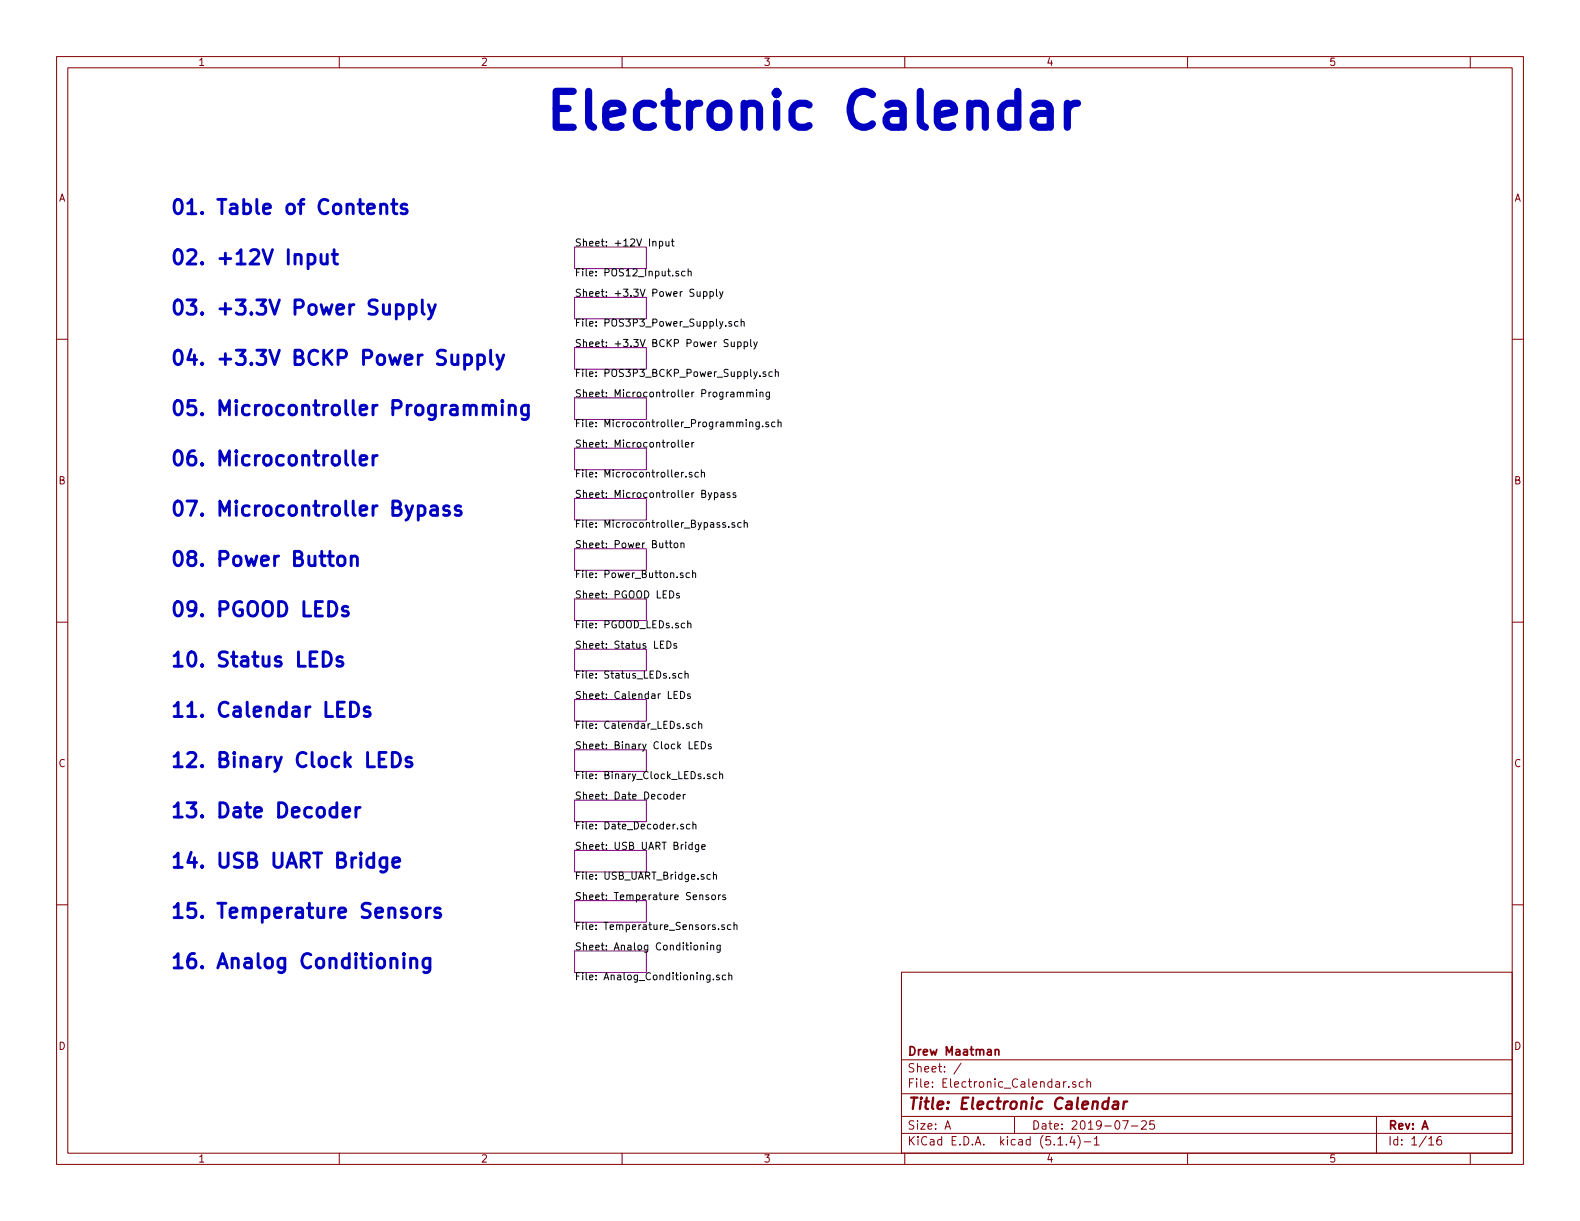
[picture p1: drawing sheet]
<svg xmlns="http://www.w3.org/2000/svg" width="279mm" height="216mm" viewBox="0 0 279 216" stroke-linecap="round" stroke-linejoin="round" font-family="sans-serif">
<g fill="none" stroke="#840000" stroke-width=".18">
<path d="M10 10h259.4v195.9h-259.4zM12 12h255.4v191.9h-255.4zM60 10v2M110 10v2M160 10v2M210 10v2M260 10v2M10 60h2M267.4 60h2M10 110h2M267.4 110h2M10 160h2"/>
<path d="M267.4 160h2M159.4 171.9h108v32h-108zM159.4 197.4h108M159.4 193.4h108M159.4 187.4h108M167.1 199.7l.5-1.5 .5 1.5M167.2 199.2h.8M170 188l-1.3 1.9M179.4 197.4v3M188.5 191.3h-.3l-.1 .2M189 192.1v.2M190.2 191.3h-.3l-.2 .2v.2l.5 .1v.4h-.5"/>
<path d="M191.6 191.3h-.4l-.3 .2v.6l.3 .2 .4-.1M192.2 191.4l.2-.1h.4l.1 1M192.2 190.8v1.5M198.5 198.2h1l-.6 1.5M200.1 199.1h1.1M201.9 198.3l.2-.1h.3l.3 .1v.3v.2l-.9 .9h.9M204.1 198.2h-.7l-.1 .7 .2-.1h.5l.2 .2-.1 .5-.2 .2-.6-.2M243.4 197.4v6.5M60 203.9v2M110 203.9v2M159.4 200.4h108M160 203.9v2"/>
<path d="M187.1 202.5h.8M188.6 202.3v.2M189.6 200.9l-.4 1.1h.9M189.9 201.5v1M190.6 200.8a1.71 1.71 0 0 1 0 2.2M191.7 201.9h1.2M193.5 201.4l.4-.4v1.5M193.5 202.5h.9M210 203.9v2M252.7 201.4l.4-.4v1.5M252.7 202.5h.8M254.8 201a.62 .62 0 0 0-.7 .6l.1 .7 .2 .2 .5-.2v-.5l-.1-.2-.4-.1-.3 .3"/>
<path d="M260 203.9v2"/>
</g>
<path d="M196 194.8a.68 .68 0 0 0-1 .3v.8l.2 .2 .6-.1M196.1 194.1l-.3 2M196.9 194.8h.8l-.1 1.3M197.7 195.2l-.6 .1a.4 .4 0 0 0-.4 .4 .4 .4 0 0 0 .3 .4l.7-.1M198.8 194.8l-.2 1.3M199.3 194.8a.5 .5 0 0 0-.6 .3" fill="none" stroke="#840000" stroke-width=".41"/>
<path d="M176 185.7l.2-.1h.4v1M176 185.6v1" fill="none" stroke="#840000" stroke-width=".3"/>
<g fill="none" stroke="#840084" stroke-width=".18">
<path d="M101.6 52.6h12.7v3.8h-12.7zM101.6 43.7h12.7v3.8h-12.7zM101.6 79.2h12.7v3.9h-12.7zM101.6 70.4h12.7v3.8h-12.7zM101.6 61.5h12.7v3.8h-12.7zM101.6 97h12.7v3.8h-12.7zM101.6 88.1h12.7v3.8h-12.7zM101.6 114.8h12.7v3.8h-12.7zM101.6 105.9h12.7v3.8h-12.7zM101.6 132.6h12.7v3.8h-12.7zM101.6 123.7h12.7v3.8h-12.7zM101.6 159.3h12.7v3.8h-12.7z"/>
<path d="M101.6 150.4h12.7v3.8h-12.7zM101.6 141.5h12.7v3.8h-12.7zM101.6 168.1h12.7v3.9h-12.7z"/>
</g>
<g fill="none" stroke="#000" stroke-width=".18">
<path d="M116.6 42.7h.4l.2 .2-.1 .6h-.5M116.6 42.7v1.2M117.8 42.7v.8h.3l.2-.1M118.3 42.7v.8M118.7 42.7h.5M118.9 42.2v1.1l.3 .2M120 48h-.3l-.2 .1 .1 .2 .4 .1v.3h-.5M121.1 48h-.3l-.3 .2 .1 .5h.5M121.7 48.1l.2-.1h.3v.8M121.7 47.5v1.3M124.4 51.6h.4l.2 .2-.1 .5h-.5M124.4 51.6v1.2"/>
<path d="M125.6 51.6h.3l.3 .2-.2 .5h-.4M125.6 51.6v1.2M126.7 51.1v1.1l.2 .2M127.3 51.6l.3 .8M127.8 51.6l-.4 1.1-.1 .1M129.4 56.9l-.3-.1-.2 .2v.2l.5 .1v.3h-.5M130.5 56.9l-.4-.1-.2 .3 .1 .5h.5M131.1 57l.1-.2 .3 .1 .1 .8M131.1 56.4v1.3M119.9 77.8v1.1l.2 .2M120.6 77.8v1.1l.2 .2M121.2 78.6l.6-.1-.1-.2-.3-.1-.2 .2 .1 .6h.4"/>
<path d="M122.4 78.2v.9M122.7 78.2l-.3 .3M129.3 60.5l.1 .7 .3 .1 .1-.1M129.8 60.5v.8M130.4 69.5l.2-.2 .3 .1v.8M130.5 60.5h.3l.3 .2-.2 .5h-.4M130.5 60.5v1.2M130.9 69.5l.2-.2 .3 .1 .1 .8M131.6 60.5h.4l.2 .2-.1 .5h-.5M131.6 60.5v1.2M132.1 69.5l.2-.2 .3 .1v.8M132.1 69.3v.9"/>
<path d="M132.6 74.8l.1-.2 .3 .1 .1 .8M132.6 74.6v.9M132.6 69.5l.2-.2 .3 .1 .1 .8M132.7 60v1.1l.2 .2M133.3 60.5l.3 .8M133.8 68.9v.1M133.8 69.3v.9M133.9 60.5l-.4 1.1-.2 .1M134.3 74.6v1l-.3 .3-.3-.1M134.3 74.7l-.4-.1-.2 .3 .1 .5h.5M134.4 69.5l.2-.2 .3 .1v.8M134.4 66.4v.2"/>
<path d="M134.4 69.3v.9M134.9 75.3v.2M135.4 65.8l-.3-.1-.2 .2 .1 .2 .4 .1v.3h-.5M135.9 74.7l-.3-.1-.2 .2 .1 .2 .4 .1v.3h-.5M136.1 69.3l-.1 1.2-.2 .1-.3-.1M136.1 69.4l-.4-.1-.2 .3 .1 .5h.5M136.6 65.8l-.4-.1-.2 .3 .1 .5h.5M137 74.7l-.3-.1-.3 .3 .2 .5h.4M137.1 65.9l.2-.2 .3 .1v.8M137.1 65.3v1.3M137.6 74.8l.2-.2 .3 .1v.8M137.6 74.2v1.3"/>
<path d="M118.4 96h.4M118.5 95.6v1.1l.3 .2M119.3 96.1l.2-.1 .3 .1 .1 .5-.2 .2-.2 .1-.2-.2zM120.4 96.1l.2-.1 .3 .1 .1 .8M120.4 96v.9M120.9 83.5l-.4 .2M121.3 84.2v.2M122.4 83.6l-.4-.1-.1 .2v.2l.5 .1v.3h-.5M123.5 83.6l-.4-.1-.2 .2 .1 .6h.5M124 83.6l.2-.1 .3 .1 .1 .8M124 83.1v1.3M125.9 87.1l-.5 1.2-.2 .1"/>
<path d="M126.3 87.2l.4-.1 .2 .3-.1 .5h-.5M126.3 87.1v1.3M127.5 87.2h.5v.8M128 87.4l-.4 .1-.2 .2 .1 .2h.5M128.3 92.5l-.3-.1-.2 .2v.2l.5 .1v.3h-.5M128.9 93.1v.1M129.1 87.2l-.3-.1-.2 .2v.2l.5 .1v.3h-.5M129.9 92.5l-.3-.1-.2 .2 .1 .2 .4 .1v.3h-.5M130.1 87.2l-.3-.1-.2 .2 .1 .2 .4 .1v.3h-.5M131.1 92.5l-.4-.1-.2 .2 .1 .6h.5M131.6 92.5l.2-.1 .3 .1 .1 .7M131.6 92v1.2"/>
<path d="M117.9 113.4a.64 .64 0 0 1 .8 .6 .64 .64 0 0 1-.8 .6zM119.5 119.1h-.3l-.3 .2 .1 .1 .5 .2v.3h-.6M119.6 113.8h-.3l-.1 .2v.1l.4 .2v.3h-.4M120.1 105l-.3-.1-.2 .2 .1 .2 .4 .1v.3h-.5M120.6 119.1h-.4l-.2 .2 .1 .6h.5M120.8 101.3h-.3l-.2 .2v.2l.5 .1v.3h-.5M121.1 110.2h-.4l-.2 .2 .1 .6h.5M121.1 119.2l.2-.1h.3l.1 .8M121.1 118.6v1.3M121.6 110.3l.2-.1h.3l.1 .8M121.6 109.8v1.2M121.9 101.3h-.3l-.3 .2 .1 .6h.5"/>
<path d="M122.5 101.4l.2-.1h.3v.8M122.5 100.9v1.2M119.8 122.3h-.6v1.2h.6M120.3 122.3a.64 .64 0 0 1 .8 .6 .64 .64 0 0 1-.8 .6zM121.9 128h-.3l-.2 .1v.2l.5 .1v.4h-.5M122 122.7h-.3l-.1 .2v.1l.4 .2v.3h-.4M122.9 131.7h.4M123 128h-.3l-.3 .2 .1 .6h.5M123.5 131.1h-.6v1.3h.6M123.5 128.1l.2-.1h.3l.1 .8M123.5 127.5v1.3M124 131.1a.64 .64 0 0 1 .8 .7 .64 .64 0 0 1-.8 .6z"/>
<path d="M125.6 136.9h-.4l-.1 .1v.2l.5 .1v.3h-.5M125.7 131.6h-.3l-.2 .1 .1 .2 .4 .2v.3h-.5M126.7 136.9h-.4l-.2 .2 .1 .5h.5M127.3 137l.1-.1h.3l.1 .8M127.3 136.4v1.3M119.2 140.5h-.4l-.3 .2 .2 .5h.5M119.2 140v1.3M119.7 140.9l.6-.1-.1-.3h-.3l-.2 .1v.6h.5M120.8 145.8l-.3-.1-.2 .2 .1 .2 .4 .1v.3h-.5M120.8 140.5v.8M121.2 140.5l-.4 .2M122 145.8l-.4-.1-.2 .3 .1 .5h.5"/>
<path d="M122.4 149.4h-.4l-.2 .2 .1 .5h.5M122.4 148.9v1.3M122.5 145.9l.2-.2 .3 .1 .1 .8M122.5 145.3v1.3M123.5 149.4v1.1l-.2 .1-.3-.1M123.5 149.4h-.3l-.2 .2 .1 .5h.4M124.1 149.8l.6-.1-.1-.3h-.3l-.2 .1 .1 .6h.4M125.3 158.3l-.3-.1-.2 .2 .1 .2 .4 .1v.3h-.5M125.6 154.7l-.4-.1-.2 .3 .1 .5h.5M125.9 158.4l.2-.2 .4 .2v.5l-.1 .1-.3 .1-.2-.1zM126.2 154.8l.1-.2 .3 .1 .1 .8M126.2 154.2v1.3"/>
<path d="M127.1 158.2v.9M127.4 158.2l-.2 .1-.1 .2M128.3 158.3l-.3-.1-.2 .2v.2l.5 .1v.3h-.5M123.9 167.3l.2-.2 .3 .1 .1 .8M123.9 167.1v.9M125.1 166.7v.1M125.1 167.1v.9M125.6 172.4l-.1 1.2-.2 .1-.3-.1M125.6 172.5l-.4-.1-.3 .2 .2 .6h.5M125.7 167.3l.2-.2 .3 .1v.8M125.7 167.1v.9M126.2 173.1v.2"/>
<path d="M127.1 164.2v.2M127.2 172.5l-.3-.1-.2 .2 .1 .2 .4 .1v.3h-.5M127.4 167.1l-.1 1.2-.2 .1-.3-.1M127.4 167.2l-.4-.1-.2 .3 .1 .5h.5M128.1 163.6l-.3-.1-.2 .2 .1 .2 .4 .1v.3h-.5M128.3 172.5l-.3-.1-.3 .2 .1 .6h.5M128.9 172.5l.2-.1 .3 .1v.8M128.9 172v1.3M129.2 163.6l-.3-.1-.3 .3 .2 .5h.4M129.8 163.7l.2-.2 .3 .1v.8M129.8 163.1v1.3"/>
</g>
<path d="M183 18.6l.6-.3h1.2l.6 .3 .3 .6v3.3M185.7 19.8l-.6 .3h-1.5a1.26 1.26 0 0 0-.9 1.2 1.26 1.26 0 0 0 .9 1.2h1.5l.6-.3M188.7 18.3v4.2M190.6 18.3a1.63 1.63 0 0 0-1.9 1.2" fill="none" stroke="#0000c2" stroke-width="1.3"/>
<g fill="none" stroke="#0000c2" stroke-width=".51">
<path d="M67.3 36.3a.63 .63 0 0 1 1.1 .1v1.4M67.3 36.1v1.7M69.2 36.1h1M69.6 35.3v2.1l.1 .3 .5 .1M71.9 36.2a.62 .62 0 0 0-1 .2l.1 .4 .9 .3 .1 .2-.1 .4-.2 .1-.8-.1M54.5 45.1l.7-.1 .5 .5v.7l-.3 .4-.2 .1-.7-.1M56.8 45v1.3l.1 .3a.66 .66 0 0 0 1-.2M57.9 45v1.7M58.7 45h1M59.1 44.1v2.2l.1 .3 .5 .1M70.1 54l.7-.1 .5 .5v.7l-.3 .3-.2 .2-.7-.2M72.4 54l.7-.1 .3 .1 .2 .4v.7l-.2 .3-.3 .2-.7-.2"/>
<path d="M72.4 53.9v2.5M74.7 53v2.2l.3 .4M75.8 53.9l.6 1.7M77 53.9l-.9 2.3-.3 .2M62.5 79.7v2.2l.3 .3M82.2 62.9l.7-.1 .5 .4v.8l-.3 .3-.2 .2-.7-.2M82.2 62.8v2.5M84.5 62.9l.7-.1 .2 .1 .3 .3v.8l-.3 .3-.2 .2-.7-.2M84.5 62.8v2.5M86.5 72l.2-.2a.6 .6 0 0 1 .9 .2v1.4M86.8 61.9v2.2l.1 .2 .2 .2M87.9 62.8l.6 1.7"/>
<path d="M88.8 70.8l-.1 .1 .1 .1 .2-.1-.2-.1v.2M88.8 71.7v1.7M89.1 62.8l-.9 2.3-.3 .2M90 71.9a.63 .63 0 0 1 1.1 .1v1.4M90 71.7v1.7M93.4 71.7v2a.68 .68 0 0 1-1.1 .4M93.4 71.8l-.7-.1-.2 .1-.3 .3v.8l.3 .3 .2 .2 .7-.2M59.8 98.6a.69 .69 0 0 1 .7-.3 .69 .69 0 0 1 .5 .5v.7a.68 .68 0 0 1-.6 .5 .68 .68 0 0 1-.7-.5zM62.1 98.6a.63 .63 0 0 1 1.1 .1v1.3M62.1 98.3v1.7M63.7 81.4l1.2-.2-.1-.5-.8-.2-.3 .4v1l.1 .2 .2 .1 .8-.1M66 80.5v1.7"/>
<path d="M66.7 80.5a.69 .69 0 0 0-.7 .5M76.3 89.6l.2-.2 .7 .2 .1 .2v1.3M77.3 90l-.8 .2a.49 .49 0 0 0-.4 .5 .49 .49 0 0 0 .4 .4l.8-.1M79.4 89.6l-.6-.2-.3 .2-.1 .2 .1 .4 .9 .2 .1 .3-.1 .3-.3 .1-.7-.1M81.5 89.6l-.7-.2-.2 .2-.1 .2 .1 .4 .9 .2 .1 .3-.1 .3-.3 .1-.7-.1M57.1 115.3a1.31 1.31 0 0 1 1.4 .6 1.31 1.31 0 0 1-.2 1.5l-.2 .3-.4 .1h-.6zM60.5 116.2l-.6-.1-.3 .4 .1 .3 .8 .3 .2 .2-.2 .4-.2 .1-.7-.1M61.5 107.3l-.6-.1-.4 .4 .2 .4 .8 .2 .1 .2-.1 .4-.2 .1-.8-.1M62 124.2a1.32 1.32 0 0 1 1.3 .6 1.32 1.32 0 0 1-.1 1.5l-.6 .4h-.6zM65.4 125.1a.6 .6 0 0 0-1 .2l.1 .4 .6 .1 .4 .4-.1 .4-.3 .1-.7-.1M69.4 133a1.31 1.31 0 0 1 1.3 .7 1.31 1.31 0 0 1-.1 1.5l-.3 .3-.3 .1h-.6zM72.7 134l-.6-.1-.3 .3 .1 .4 .8 .2 .2 .3-.2 .4-.2 .1-.7-.1"/>
<path d="M60.7 143.6l1.1-.2-.1-.5-.7-.1-.3 .3v1l.1 .2 .2 .2 .7-.2M62.9 142.8v1.7M63.7 142.8a.69 .69 0 0 0-.8 .5M68.4 151.7v2a.71 .71 0 0 1-1.1 .4M68.4 151.8l-.7-.1-.3 .1-.2 .3v.8l.2 .3 .3 .2 .7-.2M69.5 152.5l1.2-.2-.1-.5-.8-.1-.3 .3v1l.1 .2 .2 .2 .8-.2M72.6 169.7a.66 .66 0 0 1 1-.1l.1 .2v1.3M72.6 169.4v1.7M73.1 160.8a.69 .69 0 0 1 .7-.3 .69 .69 0 0 1 .5 .5v.8a.7 .7 0 0 1-.7 .5 .7 .7 0 0 1-.6-.5v-.8zM75.4 160.6v1.7M76 169.4v2.1a.71 .71 0 0 1-1.1 .4M76 169.6l-.7-.2-.3 .2-.2 .3v.8l.2 .3 .3 .1 .7-.1"/>
<path d="M76.1 160.6a.64 .64 0 0 0-.7 .4M77.8 160.7l-.6-.1-.3 .3 .1 .4 .8 .2 .2 .3-.2 .3-.2 .2-.7-.2"/>
</g>
<text font-size="8.8" fill="#0000c2" x="96" y="22.8">Electronic Calendar</text>
<g font-size="3.5" fill="#0000c2">
<text x="30" y="37.9">01. Table of Contents</text>
<text x="30" y="46.8">02. +12V Input</text>
<text x="30" y="55.7">03. +3.3V Power Supply</text>
<text x="30" y="64.6">04. +3.3V BCKP Power Supply</text>
<text x="30" y="73.5">05. Microcontroller Programming</text>
<text x="30" y="82.4">06. Microcontroller</text>
<text x="30" y="91.3">07. Microcontroller Bypass</text>
<text x="30" y="100.2">08. Power Button</text>
<text x="30" y="109">09. PGOOD LEDs</text>
<text x="30" y="117.9">10. Status LEDs</text>
<text x="30" y="126.8">11. Calendar LEDs</text>
<text x="30" y="135.7">12. Binary Clock LEDs</text>
<text x="30" y="144.6">13. Date Decoder</text>
<text x="30" y="153.5">14. USB UART Bridge</text>
<text x="30" y="162.4">15. Temperature Sensors</text>
<text x="30" y="171.3">16. Analog Conditioning</text>
</g>
<text font-size="2.8" fill="#840000" x="160.4" y="196.2">Title: Electronic Calendar</text>
<g font-size="2.1" fill="#840000">
<text x="160.4" y="189.6">Sheet: /</text>
<text x="160.4" y="186.6">Drew Maatman</text>
<text x="160.4" y="192.3">File: Electronic_Calendar.sch</text>
<text x="160.4" y="202.5">KiCad E.D.A. kicad (5.1.4)-1</text>
<text x="160.4" y="199.7">Size: A</text>
<text x="182.4" y="199.7">Date: 2019-07-25</text>
<text x="245.4" y="199.7">Rev: A</text>
<text x="245.4" y="202.5">Id: 1/16</text>
</g>
<g font-size="1.8" fill="#840000">
<text x="35" y="11.6">1</text>
<text x="85" y="11.6">2</text>
<text x="135" y="11.6">3</text>
<text x="185" y="11.6">4</text>
<text x="235" y="11.6">5</text>
<text x="10.4" y="35.6">A</text>
<text x="267.8" y="35.6">A</text>
<text x="10.4" y="85.6">B</text>
<text x="267.8" y="85.6">B</text>
<text x="10.4" y="135.6">C</text>
<text x="267.8" y="135.6">C</text>
<text x="10.4" y="185.6">D</text>
<text x="267.8" y="185.6">D</text>
<text x="35" y="205.5">1</text>
<text x="85" y="205.5">2</text>
<text x="135" y="205.5">3</text>
<text x="185" y="205.5">4</text>
<text x="235" y="205.5">5</text>
</g>
<g font-size="1.8">
<text x="101.6" y="43.6">Sheet: +12V Input</text>
<text x="101.6" y="52.5">Sheet: +3.3V Power Supply</text>
<text x="101.6" y="48.9">File: POS12_Input.sch</text>
<text x="101.6" y="57.8">File: POS3P3_Power_Supply.sch</text>
<text x="101.6" y="61.4">Sheet: +3.3V BCKP Power Supply</text>
<text x="101.6" y="70.3">Sheet: Microcontroller Programming</text>
<text x="101.6" y="66.6">File: POS3P3_BCKP_Power_Supply.sch</text>
<text x="101.6" y="75.5">File: Microcontroller_Programming.sch</text>
<text x="101.6" y="79.1">Sheet: Microcontroller</text>
<text x="101.6" y="88">Sheet: Microcontroller Bypass</text>
<text x="101.6" y="84.4">File: Microcontroller.sch</text>
<text x="101.6" y="93.3">File: Microcontroller_Bypass.sch</text>
<text x="101.6" y="96.9">Sheet: Power Button</text>
<text x="101.6" y="105.8">Sheet: PGOOD LEDs</text>
<text x="101.6" y="102.2">File: Power_Button.sch</text>
<text x="101.6" y="111.1">File: PGOOD_LEDs.sch</text>
<text x="101.6" y="114.7">Sheet: Status LEDs</text>
<text x="101.6" y="120">File: Status_LEDs.sch</text>
<text x="101.6" y="123.6">Sheet: Calendar LEDs</text>
<text x="101.6" y="128.9">File: Calendar_LEDs.sch</text>
<text x="101.6" y="132.5">Sheet: Binary Clock LEDs</text>
<text x="101.6" y="137.8">File: Binary_Clock_LEDs.sch</text>
<text x="101.6" y="141.4">Sheet: Date Decoder</text>
<text x="101.6" y="146.7">File: Date_Decoder.sch</text>
<text x="101.6" y="150.3">Sheet: USB UART Bridge</text>
<text x="101.6" y="155.5">File: USB_UART_Bridge.sch</text>
<text x="101.6" y="159.2">Sheet: Temperature Sensors</text>
<text x="101.6" y="164.4">File: Temperature_Sensors.sch</text>
<text x="101.6" y="168">Sheet: Analog Conditioning</text>
<text x="101.6" y="173.3">File: Analog_Conditioning.sch</text>
</g>
</svg>
